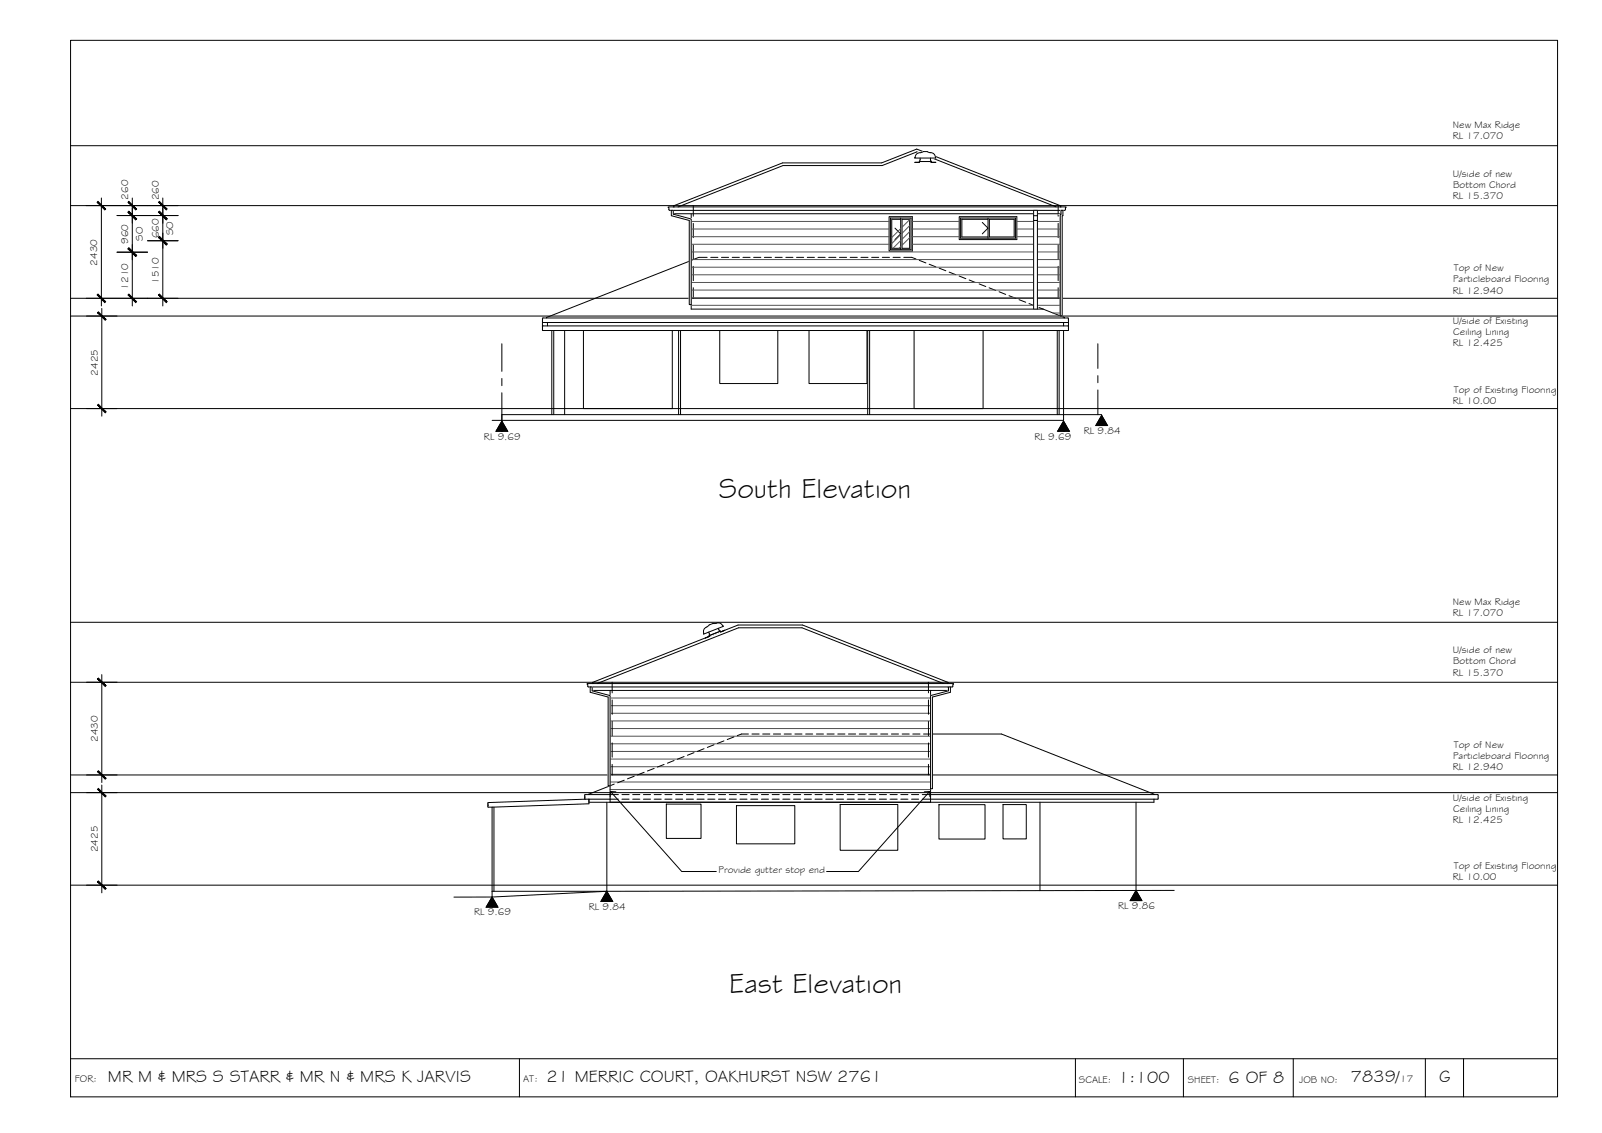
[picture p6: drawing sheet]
<svg xmlns="http://www.w3.org/2000/svg" width="420mm" height="297mm" viewBox="0 0 420 297" stroke-linecap="round" stroke-linejoin="round" font-family="sans-serif">
<!-- layer: EXISTING -->
<g fill="none" stroke="#000" stroke-width=".26">
<path d="M181.4 68.3l-38.1 14.9 .1 .2h-1v1.2M142.4 84.6h137.8v1.1M143.4 84.6h-1.1v1.1M143.4 83.4h136.7M143.6 84.6v.8M144.7 86.6v22.1M145.2 86.6v22.1M148.1 86.6v22.1M153 86.6v20.5h23.3v-20.5M178 86.6v22.1M178.5 86.6v22.1M188.8 86.6v14h15.2v-14"/>
<path d="M212.2 86.6v14h15.2v-14M227.6 86.6v22.1M228.1 86.6v22.1M239.7 86.6v20.5h18.1v-20.5M273.6 81l5.6 2.2-.1 .2M277.3 86.6v22.1M277.8 86.6v22.1M278.9 86.6v22.1h-147.3v1.5M278.9 84.6v.8M280.1 85.4l.1 .2-.1 1h-137.7M280.1 83.3l.1 .2v1l-1.1 .1M280.1 85.4h-137.7l-.1 .2 .1 1"/>
<path d="M244.1 192.4h18.6l39.9 15.9M127.9 211.5l1.2 .1M128 210.6v.6M128 211.2v.3M128 211.2h.1M129.1 211.6v23.6M129.5 211.6v22.1M153.4 208.7l.1 .8M153.4 208.7h.1M153.4 209.1h.1M154.5 209.5v1.2l-25.4 .9M159.2 210.3v23.4h-30.1"/>
<path d="M160 208.3h-6.5l-.1 .4M160 209.5h-6.5l-25.4 .9-.2 .1M160 206l-5.5 2.3M174.8 210.8h9.1v9h-9.1zM193.2 211.2h15.3v10h-15.3zM220.4 210.9h15.1v12h-15.1zM244.1 208.3h59.5M246.3 211h12v9h-12zM263.1 210.9h6.1v9h-6.1zM272.8 210.3v23.2M297.9 210.3v23.2M302.6 209.5v.8h-148.1"/>
<path d="M303.6 208.3l.1 .2-.1 1h-59.5"/>
</g>
<!-- layer: HATCH -->
<g fill="none" stroke="#545454" stroke-width=".26">
<path d="M181.3 58.1h51.9M233.9 57.5v.1M236.2 59.9l-2.3 2.4M238.6 57.6l-2 2M238.6 59.2l-2 2M239.3 58.1h12.3M266.7 58.1h11.4M181.3 60h51.9M181.3 62.1h51.9M181.3 64h51.9M181.3 66.1h96.8M181.3 68h96.8"/>
<path d="M181.3 70.1h96.8M181.3 72h96.8M181.3 74.1h96.8M181.3 76h96.8M181.3 78.1h96.8M236.2 61.5l-2.3 2.4M236.2 63.1l-2 2M236.2 64.7l-.4 .4M238.6 60.7l-2 2M238.6 62.3l-2 2M239.3 60h12.3M239.3 62.1h12.3"/>
<path d="M239.3 64h38.8M266.7 60h11.4M266.7 62.1h11.4M181.3 80h96.8M276.1 82.1h2M160 183h84.1M160 185h84.1M160 187h84.1M160 189h84.1M160 191h84.1M160 193h84.1M160 195h84.1"/>
<path d="M160 197h84.1M160 199h84.1M160 201h84.1M160 203h84.1M160 205h84.1M160 207h84.1"/>
</g>
<!-- layer: BORDER -->
<path d="M18.5 10.6h390v277h-390zM18.5 277.6h390M136.2 277.6v10M282.1 277.6v10M310.4 277.6v10M339.2 277.6v10M373.8 277.6v10M383.8 277.6v10" fill="none" stroke="#000" stroke-width=".26"/>
<!-- layer: CEILING-FLOOR LINES -->
<path d="M18.5 38.2h390M18.5 53.9h390M18.5 78.2h390M18.5 82.9h390M18.5 107.1h390M18.5 178.9h390M18.5 163.1h390M18.5 207.8h390M18.5 203.2h390M18.5 232.1h390" fill="none" stroke="#000" stroke-width=".26"/>
<!-- layer: DIMENSION -->
<g fill="none" stroke="#000" stroke-width=".26">
<path d="M22.6 53.9h8M26.6 51.9v28.3M30.7 53.9h16M30.7 56.5h16M34.7 51.9v28.3M42.7 54.5v10.6M42.7 51.9v6.6M22.6 78.2h8M30.7 78.2h16M30.7 66.1h8M38.7 63.1h8M42.7 61.1v19.1"/>
<path d="M22.7 82.9h8M26.7 80.9v28.2M22.7 107.1h8M22.7 178.9h8M26.7 176.9v28.3M22.7 207.8h8M22.7 203.2h8M26.7 205.8v28.3M22.7 232.1h8"/>
</g>
<!-- layer: 0 -->
<g fill="#000" stroke="#000" stroke-width=".26">
<path d="M25.5 53l2 2 .2-.2zM25.7 52.8l2 2-2.2-1.8z"/>
<path d="M33.6 55.6l2.2 1.8-2-2zM33.6 55.6l2.2 1.8-.2 .2z"/>
<path d="M33.6 53l2 2 .2-.2zM33.6 53l.2-.2 2 2z"/>
<path d="M33.6 55.6l2 2 .2-.2zM33.6 55.6l.2-.2 2 2z"/>
<path d="M41.6 55.6l2.2 1.8-2-2zM41.6 55.6l2.2 1.8-.2 .2z"/>
<path d="M41.6 55.6l2.2 1.8-2-2zM41.6 55.6l2.2 1.8-.2 .2z"/>
<path d="M41.6 53l2 2 .2-.2zM41.6 53l.2-.2 2 2z"/>
<path d="M25.7 77.1l-.2 .2 2.2 1.8zM25.5 77.3l2.2 1.8-.2 .2z"/>
<path d="M33.8 65l-.2 .2 2.2 1.8zM33.6 65.2l2.2 1.8-.2 .2z"/>
<path d="M33.8 77.1l-.2 .2 2.2 1.8zM33.6 77.3l2.2 1.8-.2 .2z"/>
<path d="M33.6 65.2l2 2 .2-.2zM33.8 65l2 2-2.2-1.8z"/>
<path d="M41.8 77.1l-.2 .2 2.2 1.8zM41.6 77.3l2.2 1.8-.2 .2z"/>
<path d="M41.6 62.2l2 2 .2-.2zM41.6 62.2l.2-.2 2 2z"/>
<path d="M41.6 62.2l2 2 .2-.2zM41.6 62.2l.2-.2 2 2z"/>
<path d="M25.6 82l2 2 .2-.3zM25.6 82l.2-.2 2 1.9z"/>
<path d="M25.8 106l-.2 .2 2.2 1.8zM25.6 106.2l2.2 1.8-.2 .2z"/>
<path d="M25.6 178l2 2 .2-.2zM25.6 178l.2-.2 2 2z"/>
<path d="M25.6 202.3l2.2 1.8-2-2zM25.6 202.3l2.2 1.8-.2 .2z"/>
<path d="M25.6 206.9l2 2 .2-.2zM25.6 206.9l.2-.2 2 2z"/>
<path d="M25.8 231l-.2 .2 2.2 1.8zM25.6 231.2l2.2 1.8-.2 .2z"/>
</g>
<!-- layer: EXISTING DEMOLISHED -->
<g fill="none" stroke="#000" stroke-width=".26">
<path d="M183.3 67.5l-2 .8M183.4 67.5h2.1M186.4 67.5h1.9M189.2 67.5h1.9M192 67.5h1.9M194.8 67.5h1.9M197.7 67.5h1.8M200.5 67.5h1.8M203.3 67.5h1.9M206.1 67.5h1.9M208.9 67.5h1.9M211.7 67.5h1.9"/>
<path d="M214.5 67.5h1.9M217.3 67.5h1.9M220.2 67.5h1.8M223 67.5h1.8M225.8 67.5h1.9M228.6 67.5h1.9M231.4 67.5h1.9M234.2 67.5h1.9M237 67.5h2.1l1.1 .4M241.1 68.3l1.7 .6M243.7 69.3l1.8 .7M246.3 70.3l1.8 .7"/>
<path d="M248.9 71.3l1.8 .7M251.6 72.4l1.7 .7M254.2 73.4l1.7 .7M256.8 74.4l1.7 .7M259.4 75.5l1.8 .7M262 76.5l1.8 .7M264.6 77.5l1.8 .7M267.3 78.6l1.7 .6M269.9 79.6l1.7 .7M272.5 80.6l1.1 .4M176.8 199.4l-1.7 .7M179.4 198.3l-1.7 .7"/>
<path d="M182 197.3l-1.7 .7M184.6 196.3l-1.7 .7M187.3 195.3l-1.8 .7M189.9 194.2l-1.8 .7M192.5 193.2l-1.8 .7M196.3 192.4h-1.8l-1.1 .5M197.2 192.4h1.9M200 192.4h1.9M202.8 192.4h1.9M205.7 192.4h1.8M208.5 192.4h1.8M211.3 192.4h1.9"/>
<path d="M214.1 192.4h1.9M216.9 192.4h1.9M219.7 192.4h1.9M222.5 192.4h1.9M225.3 192.4h1.9M228.2 192.4h1.8M231 192.4h1.8M233.8 192.4h1.9M236.6 192.4h1.9M239.4 192.4h1.9M242.2 192.4h1.9M160 208.3h2.2"/>
<path d="M160 209.5h2.2M161.1 205.6l-1.1 .4M163.1 208.3h1.9M163.1 209.5h1.9M163.7 204.5l-1.7 .7M165.9 208.3h1.9M165.9 209.5h1.9M166.3 203.5l-1.7 .7M168.7 208.3h1.9M168.7 209.5h1.9M168.9 202.5l-1.7 .7M171.6 201.5l-1.8 .6"/>
<path d="M171.6 208.3h1.8M171.6 209.5h1.8M174.2 200.4l-1.8 .7M174.4 208.3h1.8M174.4 209.5h1.8M177.2 208.3h1.9M177.2 209.5h1.9M180 208.3h1.9M180 209.5h1.9M182.8 208.3h1.9M182.8 209.5h1.9M185.6 208.3h1.9"/>
<path d="M185.6 209.5h1.9M188.4 208.3h1.9M188.4 209.5h1.9M191.2 208.3h1.9M191.2 209.5h1.9M194.1 208.3h1.8M194.1 209.5h1.8M196.9 208.3h1.8M196.9 209.5h1.8M199.7 208.3h1.9M199.7 209.5h1.9M202.5 208.3h1.9"/>
<path d="M202.5 209.5h1.9M205.3 208.3h1.9M205.3 209.5h1.9M208.1 208.3h1.9M208.1 209.5h1.9M210.9 208.3h1.9M210.9 209.5h1.9M213.7 208.3h1.9M213.7 209.5h1.9M216.6 208.3h1.8M216.6 209.5h1.8M219.4 208.3h1.8"/>
<path d="M219.4 209.5h1.8M222.2 208.3h1.9M222.2 209.5h1.9M225 208.3h1.9M225 209.5h1.9M227.8 208.3h1.9M227.8 209.5h1.9M230.6 208.3h1.9M230.6 209.5h1.9M233.4 208.3h1.9M233.4 209.5h1.9M236.2 208.3h1.9"/>
<path d="M236.2 209.5h1.9M239.1 208.3h1.8M239.1 209.5h1.8M241.9 208.3h2.2M241.9 209.5h2.2"/>
</g>
<!-- layer: GRDLEV -->
<path d="M288.9 108.7h-10v1.5h-149.8M308 233.4l-148.8 .3-30.1 1.5h-10.1" fill="none" stroke="#000" stroke-width=".26"/>
<!-- layer: BOUNDARY -->
<path d="M131.6 90.1v7.3M131.6 99.2v1.9M287.9 90.1v6.5M287.9 98.5v1.8M131.6 103v7.2M287.9 102.2v6.5" fill="none" stroke="#000" stroke-width=".26"/>
<!-- layer: WINDOWS -->
<path d="M233.5 57.2h5.4v8.3h-5.4zM234.7 59.8l1.5 1.5-1.5 1.5M236.2 57.5h-2.3v7.6h2.3M236.2 57.2v8.3M236.6 57.5h2v7.6h-2zM251.9 57.2h14.4v5.3h-14.4zM257.6 58.3l1.5 1.5-1.5 1.5M259.1 57.5h-6.8v4.6h6.8M259.1 57.2v5.3M259.5 57.5h6.5v4.6h-6.5z" fill="none" stroke="#000" stroke-width=".26"/>
<!-- layer: NEWWORK -->
<g fill="none" stroke="#000" stroke-width=".26">
<path d="M242.2 39.7l-.3 .2a1.8 1.8 0 0 0-1.9 1.1l-.1 .4h5.5a1.45 1.45 0 0 0-1.4-1.4M242.2 39.7h1l.8 .3M175.4 54.9l.2 .2M175.4 54.9l-.1-.7 104.3 .1-.4 .8-103.6 .1M176.6 55.2v.8h101.5M176.8 54.2l-.1-.2 28.5-11.3h26l9.2-3.6 37.8 14.9-.1 .2M181.3 56v25h92.3M233.2 56.8h6.1v9h-6.1zM241.1 42.3v.3h-1.2h1.2v-.3h3.1v.3h1.2h-1.2v-.3M241.1 42.3h3.1M241.3 41.4l-.2 .9M244 41.4l.2 .9"/>
<path d="M244.2 42.4v.2M251.6 56.8h15.1v6h-15.1zM278.1 56v26.8M278.3 55.2v.8h-.2M154 179.3h96.1l-.4 .8h-95.4zM155.5 179.2l-.1-.3 38.2-15h16.9l38.2 15-.2 .3M185.9 165.7l.2 1.1M186 166.7l.1 .1M187 163.4l.3 .1a1.8 1.8 0 0 1 2.1 .4l.3 .3-5.1 2a1.53 1.53 0 0 1 1-2l.4-.4M187 163.5l-1 .3M188.4 164.7l.5 .7M188.9 165.4l.1 .3 1.1-.5-1.1 .5-.1-.2-2.9 1.1 .1 .2-1.1 .5 1.1-.5"/>
<path d="M188.9 165.5l-2.9 1.1M155.3 180.1v.9h93.5v-.9M160 181v29.3h84.1v-29.3"/>
</g>
<!-- layer: 0.13 -->
<g fill="none" stroke="#000" stroke-width=".26">
<path d="M177.8 54.2l27.6-10.8h26l9-3.6 36.6 14.4M181.8 53.9v2.8M181.8 58.6v3.7M277.5 53.9v2.8M277.5 58.6v3.7M181.8 64.2v3.7M181.8 69.8v3.8M181.8 75.4v2.8M277.5 64.2v3.7M277.5 69.8v3.8M277.5 75.4v2.8M156.6 179.2l37.1-14.6h16.6l37.2 14.6"/>
<path d="M160.6 178.9v2.7M243.5 178.9v2.7M160.6 183.5v3.8M160.6 189.1v3.8M160.6 194.8v3.7M243.5 183.5v3.8M243.5 189.1v3.8M243.5 194.8v3.7M160.6 200.4v2.8M243.5 200.4v2.8"/>
</g>
<!-- layer: MASK -->
<g fill="#fff" stroke="#fff" stroke-width=".26">
<path d="M185.2 164.5l.2-.1z"/>
<path d="M244 40.1h.2z"/>
<path d="M154.8 180.1h.5l-.5 1zM155.3 180.1l-.5 1h.5z"/>
<path d="M154.8 181.1h.5l-.5 .4zM154.8 181.5h1.9l-1.4-.4z"/>
<path d="M154.8 181.5h1.9l1.4 .9zM156.7 181.5l1.4 .9h1.9z"/>
<path d="M158.1 182.4h1.9l-.5 .3zM159.5 182.7h.5v-.3z"/>
<path d="M159.5 182.7h.5l-.5 23.3zM160 182.7l-.5 23.3h.5z"/>
<path d="M176.1 55.2h.5l-.5 .9zM176.6 55.2l-.5 .9h.5z"/>
<path d="M176.1 56.1h.5l-.5 .5zM176.1 56.6h1.9l-1.4-.5z"/>
<path d="M176.1 56.6h1.9l1.4 .8zM178 56.6l1.4 .8h1.9z"/>
<path d="M179.4 57.4h1.9l-.5 .4zM180.8 57.8h.5v-.4z"/>
<path d="M180.8 57.8h.5l-.5 22.1zM181.3 57.8l-.5 22.1h.5z"/>
<path d="M271.1 55.2h1l-1 25.8zM272.1 55.2l-1 25.8h1z"/>
<path d="M278.3 55.2l.5 .9v-.9zM278.3 55.2l.5 .9h-.5z"/>
<path d="M278.3 56.1l.5 .1zM278.1 56.2h.7z"/>
<path d="M278.1 56.2l.7 .4v-.4zM278.1 56.2l.7 .4h-.7z"/>
<path d="M278.1 56.6h.7zM278.1 56.6h.5z"/>
<path d="M278.1 56.6l.5 26.2v-26.2zM278.1 56.6l.5 26.2h-.5z"/>
<path d="M186 163.8l1.3-.3zM186 163.8l1.3-.3-1.4 .6z"/>
<path d="M185.9 164.1l1.7-.6zM185.6 164.3l2-.8z"/>
<path d="M185.6 164.3l2.3-.9zM185.4 164.4l2.5-1z"/>
<path d="M185.4 164.4l2.5-1zM185.4 164.4l2.4-.9z"/>
<path d="M187.9 163.4h.2zM187.8 163.5l.3-.1z"/>
<path d="M185.4 164.4l2.4-.9zM185.4 164.4l2.4-.9z"/>
<path d="M185.2 164.5l.2-.1zM185.2 164.5l.2-.1z"/>
<path d="M187.8 163.5l.3-.2zM187.7 163.5l.4-.2z"/>
<path d="M185.4 164.4l2.4-.9zM185.4 164.4l2.3-.9z"/>
<path d="M185.2 164.5l.3-.1zM185.1 164.5l.4-.1z"/>
<path d="M187.7 163.5l.6-.2zM187.6 163.6l.7-.3z"/>
<path d="M185.5 164.4l2.2-.9zM185.5 164.4l2.1-.8z"/>
<path d="M185.1 164.5l.6-.1zM185 164.6l.7-.2z"/>
<path d="M187.6 163.6l.7-.3zM187.6 163.6l.7-.3zM187.6 163.6l.7-.3zM187.6 163.6l.7-.3z"/>
<path d="M185.7 164.4l1.9-.8zM185.7 164.4l1.9-.8z"/>
<path d="M185 164.6l.7-.2zM185 164.6l.7-.2z"/>
<path d="M187.6 163.6l.9-.3zM187.6 163.6l.9-.3-1 .4z"/>
<path d="M185.7 164.4l1.9-.8zM185.7 164.4l1.8-.7z"/>
<path d="M185 164.6l.8-.2zM184.8 164.8l1-.4z"/>
<path d="M184.8 164.8l1.1-.4zM184.8 164.8l1.1-.4z"/>
<path d="M187.5 163.7l1-.4zM187.5 163.7l1-.4z"/>
<path d="M185.8 164.4l1.7-.7zM185.8 164.4l1.7-.7z"/>
<path d="M184.8 164.8l1.1-.4zM184.8 164.8l1.1-.4z"/>
<path d="M187.5 163.7l1.2-.3zM187.5 163.7l1.2-.3z"/>
<path d="M185.9 164.4l1.6-.7zM185.9 164.4l1.5-.6z"/>
<path d="M184.8 164.8l1.2-.4zM184.8 164.8l1.2-.4-1.3 .5z"/>
<path d="M184.7 164.9l1.3-.5zM184.7 164.9l1.3-.5z"/>
<path d="M187.4 163.8l1.4-.4zM187.4 163.8l1.4-.4z"/>
<path d="M186 164.4l1.4-.6zM186 164.4l1.4-.5z"/>
<path d="M184.7 165l1.3-.6zM184.7 165l1.3-.6z"/>
<path d="M187.4 163.9l1.4-.5zM187.4 163.9l1.4-.5z"/>
<path d="M186 164.4l1.4-.5zM186 164.4l1.4-.4z"/>
<path d="M184.7 165l1.4-.5zM184.7 165l1.4-.5z"/>
<path d="M187.4 164l1.6-.5zM187.4 164l1.6-.5z"/>
<path d="M186.1 164.5l1.3-.5zM186.1 164.5l1.2-.4z"/>
<path d="M184.6 165.1l1.6-.6zM184.6 165.1l1.6-.6-1.6 .7z"/>
<path d="M187.3 164.1l1.7-.6zM187.3 164.1l1.7-.6z"/>
<path d="M187.3 164.1l1.7-.6zM187.3 164.1l1.7-.6z"/>
<path d="M186.2 164.5l1.1-.4zM186.2 164.5l1.1-.4z"/>
<path d="M184.6 165.2l1.7-.6zM184.6 165.2l1.7-.6z"/>
<path d="M187.3 164.1l1.8-.5zM187.3 164.1l1.8-.5-1.8 .7z"/>
<path d="M186.3 164.6l1-.5zM186.3 164.6l1-.3-.9 .4z"/>
<path d="M184.6 165.2l1.8-.5-.1-.1zM184.6 165.2l1.8-.5-1.9 .7z"/>
<path d="M184.5 165.4l4.7-1.8zM184.5 165.4l4.7-1.8zM184.5 165.4l4.7-1.8zM184.5 165.4l4.7-1.8z"/>
<path d="M184.5 165.4l4.8-1.7-.1-.1zM184.5 165.4l4.8-1.7-4.8 1.9zM184.5 165.6l4.8-1.9zM184.5 165.6l4.8-1.9z"/>
<path d="M184.5 165.6l4.9-1.7-.1-.2zM184.5 165.6l4.9-1.7-4.9 1.9zM184.5 165.8l4.9-1.9zM184.5 165.8l4.9-1.9z"/>
<path d="M184.5 165.8l5-1.7-.1-.2zM184.5 165.8l5-1.7-4.9 1.9z"/>
<path d="M184.6 166l5.1-1.9zM184.6 166l5.1-1.9z"/>
<path d="M184.5 166.1l5.2-2zM184.5 166.1l5.2-1.9z"/>
<path d="M185.9 165.7l2.6-.6-.1-.4zM185.9 165.7l2.6-.6-2.5 1z"/>
<path d="M186 166.1l2.6-.9zM186 166.1l2.6-.9z"/>
<path d="M186 166.2l2.6-1zM186 166.2l2.6-1z"/>
<path d="M186 166.2l2.6-1zM186 166.2l2.6-1z"/>
<path d="M186.1 166.2l2.5-1zM186.1 166.2l2.5-1z"/>
<path d="M186.1 166.3l2.5-1zM186.1 166.3l2.5-1z"/>
<path d="M186.1 166.3l2.6-1zM186.1 166.3l2.6-1z"/>
<path d="M186.1 166.3l2.6-1zM186.1 166.3l2.6-1z"/>
<path d="M186 166.4l2.7-1.1zM186 166.4l2.7-1.1z"/>
<path d="M186 166.4l2.8-1zM186 166.4l2.8-1zM186 166.5l2.8-1.1zM186 166.5l2.8-1.1z"/>
<path d="M186 166.5l2.9-1.1zM186 166.5l2.9-1.1z"/>
<path d="M186 166.6l2.9-1.2zM186 166.6l2.9-1.1z"/>
<path d="M186 166.6l3-.9-.1-.2zM186 166.6l3-.9-2.9 1.1z"/>
<path d="M241.9 39.9l1.3-.2zM241.9 39.9h1.5l-.2-.2z"/>
<path d="M241.6 40l1.8-.1zM241.6 40h2.1z"/>
<path d="M241.3 40h2.4zM241.3 40h2.7z"/>
<path d="M241.3 40h2.7zM241.4 40.1l2.6-.1z"/>
<path d="M241.1 40.1l.2-.1zM241.1 40.1h.3z"/>
<path d="M241.4 40.1h2.6zM241.4 40.1h2.6z"/>
<path d="M244 40.1h.2zM244 40.1h.2z"/>
<path d="M241.1 40.1h.3zM241.1 40.1h.4z"/>
<path d="M241.4 40.1h2.6zM241.5 40.1h2.5z"/>
<path d="M243.9 40.1h.3zM243.9 40.1h.4z"/>
<path d="M240.9 40.1h.6zM240.9 40.1h.7z"/>
<path d="M241.5 40.1h2.4zM241.6 40.1h2.3z"/>
<path d="M243.7 40.1h.6zM243.7 40.1h.8z"/>
<path d="M240.9 40.1h.7zM240.9 40.1h.7zM240.9 40.1h.7zM240.9 40.1h.7z"/>
<path d="M241.6 40.1h2.1zM241.6 40.1h2.1z"/>
<path d="M243.7 40.1h.8zM243.7 40.1h.8z"/>
<path d="M240.7 40.2l.9-.1zM240.7 40.2h1.1z"/>
<path d="M241.6 40.1h2.1zM241.8 40.2l1.9-.1z"/>
<path d="M243.6 40.2l.9-.1zM243.6 40.2h1.1z"/>
<path d="M243.6 40.2h1.1zM243.6 40.2h1.1z"/>
<path d="M240.7 40.2h1.1zM240.7 40.2h1.1z"/>
<path d="M241.8 40.2h1.8zM241.8 40.2h1.8z"/>
<path d="M243.6 40.2h1.1zM243.6 40.2h1.1z"/>
<path d="M240.6 40.3l1.2-.1zM240.6 40.3h1.3z"/>
<path d="M241.8 40.2h1.8zM241.9 40.3l1.7-.1z"/>
<path d="M243.4 40.3l1.3-.1zM243.4 40.3h1.4z"/>
<path d="M243.4 40.3h1.4zM243.4 40.3h1.5z"/>
<path d="M240.5 40.3h1.4zM240.5 40.3h1.5z"/>
<path d="M241.9 40.3h1.5zM242 40.3h1.4z"/>
<path d="M243.4 40.3h1.5zM243.4 40.3h1.5z"/>
<path d="M240.5 40.3h1.5zM240.4 40.4h1.6z"/>
<path d="M242 40.3h1.4zM242 40.4l1.4-.1z"/>
<path d="M243.3 40.4l1.6-.1zM243.3 40.4h1.6z"/>
<path d="M240.3 40.5l1.7-.1zM240.3 40.5h1.8z"/>
<path d="M242 40.4h1.3zM242.1 40.5l1.2-.1z"/>
<path d="M243.3 40.4h1.6zM243.3 40.5h1.7z"/>
<path d="M240.3 40.5h1.8zM240.3 40.5h1.8z"/>
<path d="M240.3 40.5h1.8zM240.3 40.5h1.8z"/>
<path d="M242.1 40.5h1.2zM242.1 40.5h1.2z"/>
<path d="M243.3 40.5h1.7zM243.3 40.5h1.8z"/>
<path d="M240.3 40.5h1.8l-1.9 .2zM240.2 40.7h2l-.1-.2z"/>
<path d="M242.1 40.5h1.2l-1.1 .2zM242.2 40.7h1l.1-.2z"/>
<path d="M243.3 40.5h1.8l-1.9 .2zM243.2 40.7h2l-.1-.2z"/>
<path d="M240.2 40.7h5zM240.2 40.7h5zM240.2 40.7h5zM240.2 40.7h5z"/>
<path d="M240.2 40.7h5l-5.1 .1zM240.1 40.8h5.1v-.1zM240.1 40.8h5.1zM240.1 40.8h5.1z"/>
<path d="M240.1 40.8h5.1l-5.2 .3zM240 41.1h5.3l-.1-.3zM240 41.1h5.3zM240 41.1h5.3z"/>
<path d="M240 41.1h5.3l-5.3 .2zM240 41.3h5.3v-.2z"/>
<path d="M239.9 41.4l5.4-.1zM239.9 41.4h5.5z"/>
<path d="M239.9 41.4h5.5zM239.9 41.4h5.5z"/>
<path d="M241.3 41.4h2.7l-2.7 .5zM241.3 41.9h2.7v-.5z"/>
<path d="M241.3 41.9h2.7zM241.3 41.9h2.7z"/>
<path d="M241.3 41.9h2.7zM241.3 41.9h2.7z"/>
<path d="M241.3 41.9h2.7zM241.3 42l2.7-.1z"/>
<path d="M241.3 42h2.7zM241.3 42h2.8z"/>
<path d="M241.3 42h2.8zM241.3 42.1h2.8zM241.3 42.1h2.8zM241.3 42.1h2.8z"/>
<path d="M241.3 42.1h2.8zM241.2 42.1h2.9z"/>
<path d="M241.2 42.1h2.9zM241.2 42.2l2.9-.1z"/>
<path d="M241.2 42.2h2.9zM241.2 42.2h3zM241.2 42.2h3zM241.2 42.2h3z"/>
<path d="M241.1 42.3l3.1-.1zM241.1 42.3h3.1z"/>
<path d="M241.1 42.3h3.1zM241.1 42.3h3.1z"/>
<path d="M241.1 42.3h3.1l-3.1 .3zM241.1 42.6h3.1v-.3z"/>
<path d="M248.8 180.1l.5 1v-1zM248.8 180.1l.5 1h-.5z"/>
<path d="M248.8 181.1l.5 .4v-.4zM247.3 181.5l1.5-.4 .5 .4z"/>
<path d="M246 182.4l3.3-.9h-2zM244.1 182.4l3.2-.9-1.3 .9z"/>
<path d="M244.1 182.4l.4 .3 1.5-.3zM244.1 182.4l.4 .3h-.4z"/>
<path d="M244.1 182.7l.4 24.1v-24.1zM244.1 182.7l.4 24.1h-.4z"/>
</g>
<!-- layer: SERVICES -->
<path d="M176.1 55.2v1.4l4.7 1.2v22.1h.5v-22.5l-4.7-1.3v-.9M271.1 55.2v25.8h1v-25.8M271.1 56.6h1M271.1 57.8h1M278.3 55.2v.9l-.2 .1v26.6h.5v-26.2h.2v-1.4M154.8 180.1v1.4l4.7 1.2v23.3h.5v-23.6l-4.7-1.3v-1M248.8 180.1v1l-4.7 1.3v24.4h.4v-24.1l4.8-1.2v-1.4" fill="none" stroke="#000" stroke-width=".26"/>
<!-- layer: LEVELS -->
<path d="M131.6 110.4l1.5 2.7h-3zM278.9 110.4l1.6 2.7h-3.1zM288.9 108.9l1.6 2.7h-3.1zM129.1 235.2l1.5 2.6h-3.1zM159.1 233.7l1.6 2.6h-3.1zM297.9 233.5l1.6 2.6h-3.1z" fill="#000" stroke="#000" stroke-width=".26"/>
<path d="M131.6 110.4l1.5 2.7h-3zM278.9 110.4l1.6 2.7h-3.1zM288.9 108.9l1.6 2.7h-3.1zM129.1 235.2l1.5 2.6h-3.1zM159.1 233.7l1.6 2.6h-3.1zM297.9 233.5l1.6 2.6h-3.1z" fill="none" stroke="#000" stroke-width=".26"/>
<!-- layer: TEXT -->
<path d="M131.6 110.4v2.7M278.9 110.4v2.7M288.9 108.9v2.7M129.1 235.2v2.6M159.1 233.7v2.6M297.9 233.5v2.6" fill="none" stroke="#000" stroke-width=".26"/>
<!-- layer: 0 -->
<path d="M160.1 207.5l18.7 21h9.1M161.5 207.6l-1.4-.1-.1 1.4M242.4 207.6l1.4-.1 .1 1.4M243.8 207.5l-18.7 21h-8.3" fill="none" stroke="#000" stroke-width=".26"/>
<g font-size="7.5">
<text x="188.5" y="130.5">South Elevation</text>
<text x="191.3" y="260.2">East Elevation</text>
</g>
<g font-size="4.5">
<text x="28.3" y="283.6">MR M &amp; MRS S STARR &amp; MR N &amp; MRS K JARVIS</text>
<text x="143.3" y="283.6">21 MERRIC COURT, OAKHURST NSW 2761</text>
<text x="293.3" y="283.9">1:100</text>
<text x="322.2" y="283.9">6 OF 8</text>
<text x="354.3" y="283.8">7839/</text>
<text x="377.4" y="283.8">G</text>
</g>
<g font-size="2.6">
<text x="381" y="33.6">New Max Ridge</text>
<text x="381" y="36.6">RL 17.070</text>
<text x="381" y="46.3">U/side of new</text>
<text x="33.6" y="52.4" transform="rotate(-90 33.6 52.4)">260</text>
<text x="41.6" y="52.5" transform="rotate(-90 41.6 52.5)">260</text>
<text x="381" y="52.2">RL 15.370</text>
<text x="381.1" y="49.2">Bottom Chord</text>
<text x="33.6" y="63.9" transform="rotate(-90 33.6 63.9)">960</text>
<text x="37.5" y="63.1" transform="rotate(-90 37.5 63.1)">SO</text>
<text x="41.6" y="62.5" transform="rotate(-90 41.6 62.5)">660</text>
<text x="45.5" y="61.6" transform="rotate(-90 45.5 61.6)">SO</text>
<text x="25.5" y="69.6" transform="rotate(-90 25.5 69.6)">2430</text>
<text x="381.3" y="71.1">Top of New</text>
<text x="33.6" y="76" transform="rotate(-90 33.6 76)">1210</text>
<text x="41.6" y="74.5" transform="rotate(-90 41.6 74.5)">1510</text>
<text x="381" y="77">RL 12.940</text>
<text x="381.1" y="74.1">Particleboard Flooring</text>
<text x="381" y="85">U/side of Existing</text>
<text x="381.2" y="87.9">Ceiling Lining</text>
<text x="381" y="90.8">RL 12.425</text>
<text x="25.6" y="98.5" transform="rotate(-90 25.6 98.5)">2425</text>
<text x="381" y="105.9">RL 10.00</text>
<text x="381.3" y="102.9">Top of Existing Flooring</text>
<text x="284.2" y="113.7">RL 9.84</text>
<text x="126.9" y="115.2">RL 9.69</text>
<text x="271.3" y="115.2">RL 9.69</text>
<text x="381" y="158.6">New Max Ridge</text>
<text x="381" y="161.5">RL 17.070</text>
<text x="381" y="171.3">U/side of new</text>
<text x="381" y="177.1">RL 15.370</text>
<text x="381.1" y="174.2">Bottom Chord</text>
<text x="25.6" y="194.6" transform="rotate(-90 25.6 194.6)">2430</text>
<text x="381.3" y="196.1">Top of New</text>
<text x="381" y="201.9">RL 12.940</text>
<text x="381.1" y="199">Particleboard Flooring</text>
<text x="381" y="209.9">U/side of Existing</text>
<text x="381" y="215.8">RL 12.425</text>
<text x="381.2" y="212.9">Ceiling Lining</text>
<text x="25.6" y="223.4" transform="rotate(-90 25.6 223.4)">2425</text>
<text x="381.3" y="227.9">Top of Existing Flooring</text>
<text x="188.5" y="228.9">Provide gutter stop end</text>
<text x="381" y="230.8">RL 10.00</text>
<text x="124.4" y="240">RL 9.69</text>
<text x="154.4" y="238.5">RL 9.84</text>
<text x="293.3" y="238.3">RL 9.86</text>
<text x="19.6" y="283.8">FOR:</text>
<text x="137.2" y="283.6">AT:</text>
<text x="283" y="283.9">SCALE:</text>
<text x="311.5" y="283.9">SHEET:</text>
<text x="340.7" y="283.9">JOB NO:</text>
<text x="367.2" y="283.8">17</text>
</g>
</svg>
